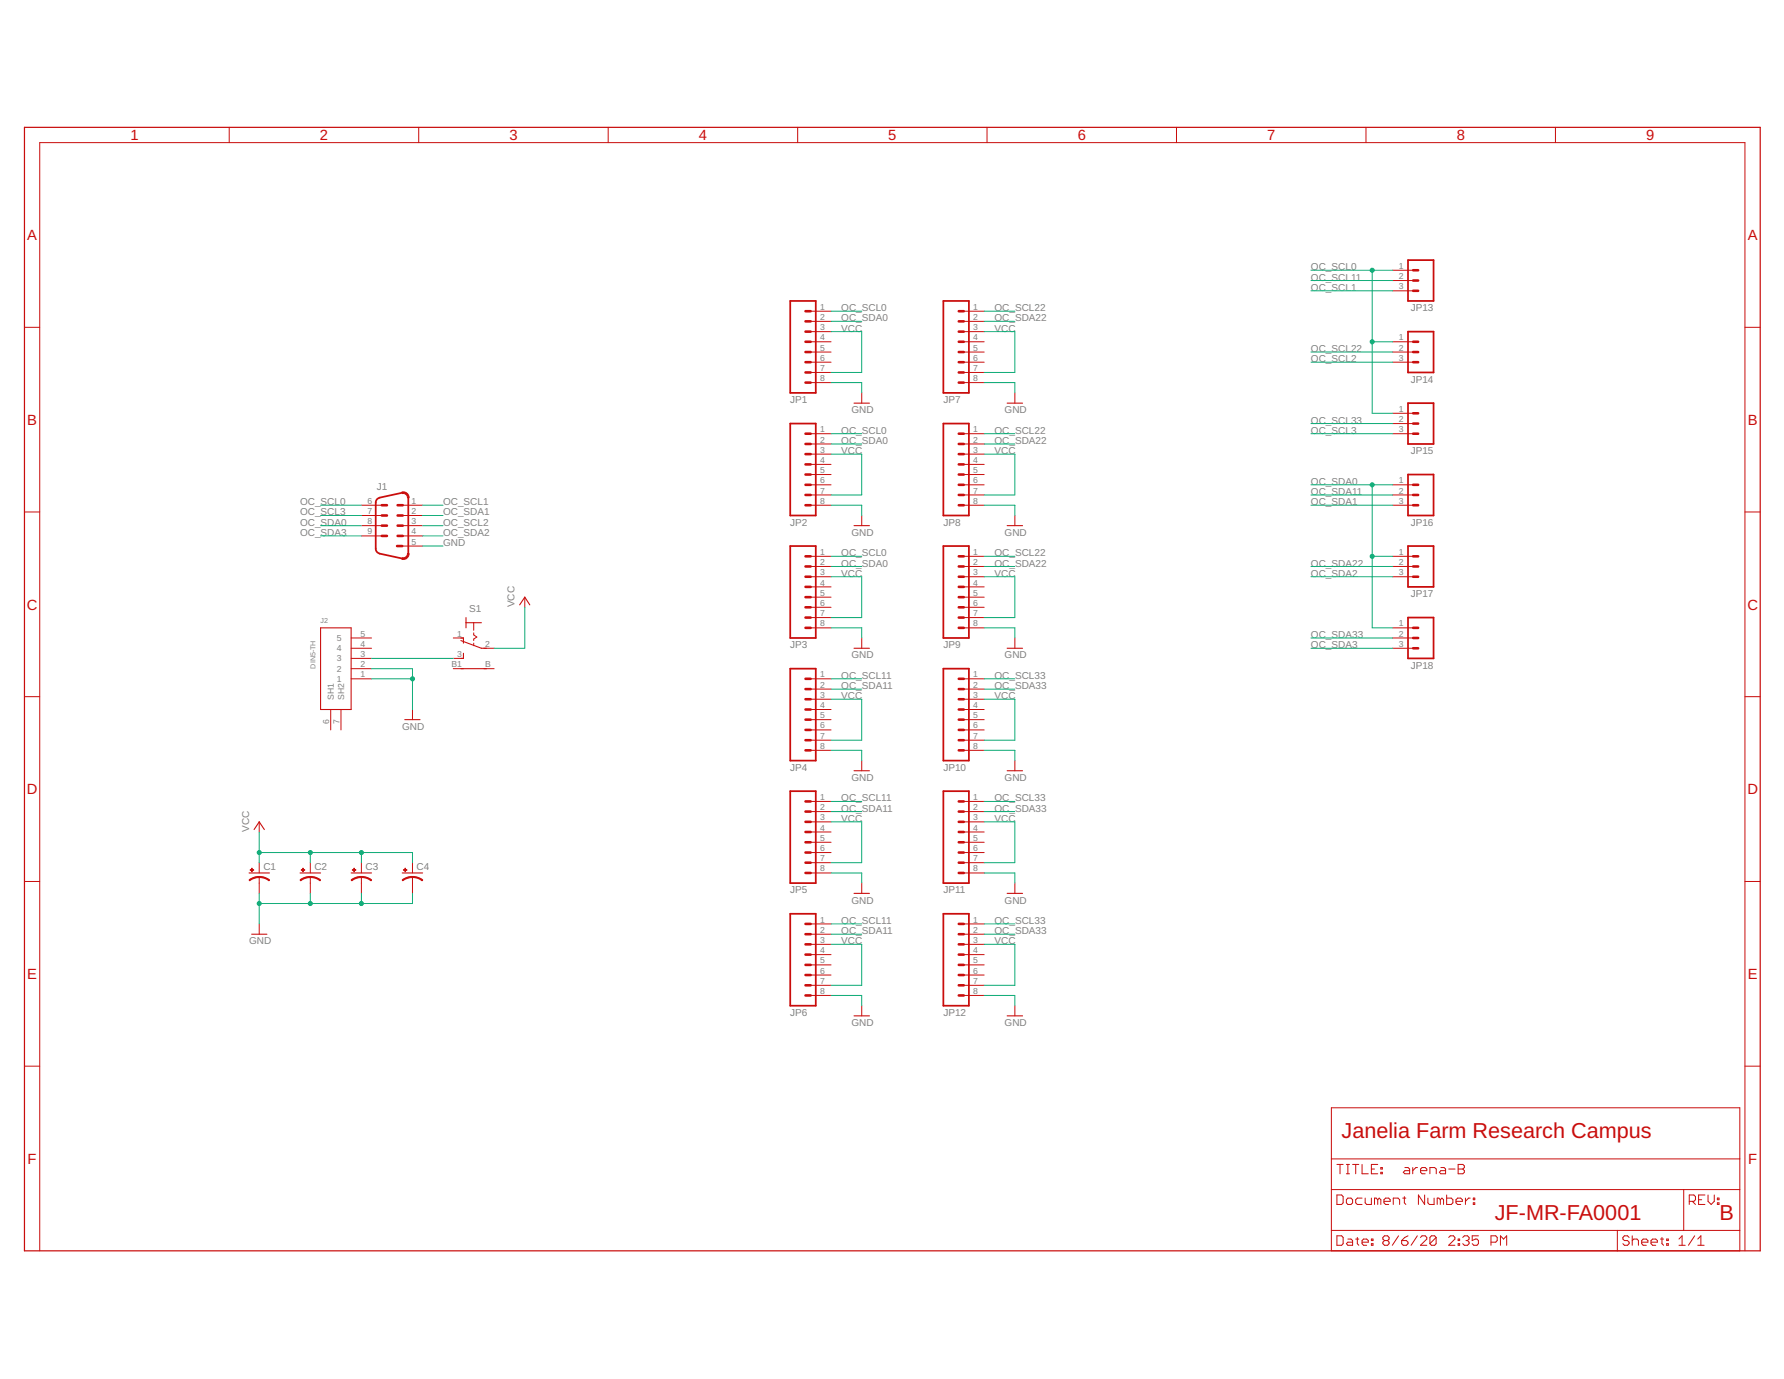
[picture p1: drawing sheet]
<svg xmlns="http://www.w3.org/2000/svg" width="279mm" height="216mm" viewBox="0 0 279 216" stroke-linecap="round" stroke-linejoin="round" font-family="sans-serif">
<path d="M3.8 19.9h271.9v175.9h-271.9z" fill="none" stroke="#c90d0c" stroke-width=".19"/>
<g fill="none" stroke="#c90d0c" stroke-width=".16">
<path d="M35.9 19.9v2.4M65.6 19.9v2.4M95.2 19.9v2.4M124.9 19.9v2.4M154.6 19.9v2.4M184.3 19.9v2.4M213.9 19.9v2.4M243.6 19.9v2.4M3.8 51.2h2.4M127 48.7h3.2M127 50.3h3.2M127 51.9h3.2"/>
<path d="M127 53.5h3.2M127 55.1h3.2M127 56.7h3.2M127 58.3h3.2M127 59.9h3.2M150.9 48.7h3.2M150.9 50.3h3.2M150.9 51.9h3.2M150.9 53.5h3.2M150.9 55.1h3.2M150.9 56.7h3.2M150.9 58.3h3.2"/>
<path d="M150.9 59.9h3.2M218.1 53.5h3.2M218.1 55.1h3.2M218.1 56.7h3.2M218.1 42.3h3.2M218.1 43.9h3.2M218.1 45.5h3.2M273.3 51.2h2.4M56.6 79.1h3.2M63 79.1h3.2M127 67.9h3.2M127 69.5h3.2"/>
<path d="M127 71.1h3.2M127 72.7h3.2M127 74.3h3.2M127 75.9h3.2M127 77.5h3.2M127 79.1h3.2M135 61.5v1.6M150.9 67.9h3.2M150.9 69.5h3.2M150.9 71.1h3.2M150.9 72.7h3.2M150.9 74.3h3.2"/>
<path d="M150.9 75.9h3.2M150.9 77.5h3.2M150.9 79.1h3.2M158.9 61.5v1.6M218.1 67.9h3.2M218.1 75.9h3.2M218.1 77.5h3.2M218.1 79.1h3.2M218.1 64.7h3.2M218.1 66.3h3.2M3.8 80.2h2.4M55 99.9h3.2"/>
<path d="M56.6 80.7h3.2M56.6 82.3h3.2M56.6 83.9h3.2M63 80.7h3.2M63 82.3h3.2M63 83.9h3.2M63 85.5h3.2M71 99.9h1.6M74.2 97.5v1.2M74.2 99.1v.3l.5 .3-.5 .4v.2M82.2 93.5v1.6M127 87.1h3.2"/>
<path d="M127 88.7h3.2M127 90.3h3.2M127 91.9h3.2M127 93.5h3.2M127 95.1h3.2M127 96.7h3.2M127 98.3h3.2M135 80.7v1.6M135 99.9v1.6M150.9 87.1h3.2M150.9 88.7h3.2M150.9 90.3h3.2"/>
<path d="M150.9 91.9h3.2M150.9 93.5h3.2M150.9 95.1h3.2M150.9 96.7h3.2M150.9 98.3h3.2M158.9 80.7v1.6M158.9 99.9v1.6M218.1 87.1h3.2M218.1 88.7h3.2M218.1 90.3h3.2M218.1 98.3h3.2M218.1 99.9h3.2"/>
<path d="M273.3 80.2h2.4M3.8 109.1h2.4M51.8 111.1v3.2M53.4 111.1v3.2M55 106.3h3.2M55 101.5h3.2M55 103.1h3.2M55 104.7h3.2M64.6 111.1v1.6M71 103.1h1.6M71 104.7h1.6M74.2 100.7v.4"/>
<path d="M75.8 101.5h1.6M75.8 104.7h1.6M127 106.3h3.2M127 107.9h3.2M127 109.5h3.2M127 111.1h3.2M127 112.7h3.2M127 114.3h3.2M127 115.9h3.2M127 117.5h3.2M135 119.1v1.6M150.9 106.3h3.2"/>
<path d="M150.9 107.9h3.2M150.9 109.5h3.2M150.9 111.1h3.2M150.9 112.7h3.2M150.9 114.3h3.2M150.9 115.9h3.2M150.9 117.5h3.2M158.9 119.1v1.6M218.1 101.5h3.2M273.3 109.1h2.4M3.8 138h2.4M40.6 128.7v1.6"/>
<path d="M40.6 135.1v1.6M40.6 137.3v2.6M48.6 135.1v1.6M48.6 137.3v2.6M56.6 135.1v1.6M56.6 137.3v2.6M64.6 135.1v1.6M64.6 137.3v2.6M127 125.5h3.2M127 127.1h3.2M127 128.7h3.2M127 130.3h3.2"/>
<path d="M127 131.9h3.2M127 133.5h3.2M127 135.1h3.2M127 136.7h3.2M135 138.3v1.6M150.9 125.5h3.2M150.9 127.1h3.2M150.9 128.7h3.2M150.9 130.3h3.2M150.9 131.9h3.2M150.9 133.5h3.2M150.9 135.1h3.2"/>
<path d="M150.9 136.7h3.2M158.9 138.3v1.6M273.3 138h2.4M40.6 144.7v1.6M127 144.7h3.2M127 146.3h3.2M127 147.8h3.2M127 149.5h3.2M127 151.1h3.2M127 152.7h3.2M127 154.3h3.2M127 155.9h3.2"/>
<path d="M135 157.5v1.5M150.9 144.7h3.2M150.9 146.3h3.2M150.9 147.8h3.2M150.9 149.5h3.2M150.9 151.1h3.2M150.9 152.7h3.2M150.9 154.3h3.2M150.9 155.9h3.2M158.9 157.5v1.5M3.8 166.9h2.4M208.5 173.4h64v22.4h-64z"/>
<path d="M273.3 166.9h2.4M6.2 195.8v-173.5h267.1v173.5M208.5 186.2h64M208.5 192.6h64M208.5 181.4h64M209.4 187.1h.7l.3 .2v1l-.3 .3h-.7zM209.4 193.5h.7l.3 .2v1l-.3 .3h-.7zM209.4 182.3h1M209.9 182.3v1.5M210.9 182.3h.4M210.9 183.8h.4M211.1 194h.5l.2 .2v.8h-.7l-.2-.3 .2-.2h.7"/>
<path d="M211.1 187.6h.5l.2 .2v.5l-.2 .3h-.5l-.2-.3v-.5zM211.1 182.3v1.5M211.8 182.3h1M212.3 194h.5M212.3 182.3v1.5M212.6 193.7v1l.2 .3M213.3 194.5h1v-.3l-.3-.2h-.4l-.3 .2v.5l.3 .3h.4M213.3 182.3v1.5h1M213.3 187.6h-.7l-.3 .2v.5l.3 .3h.7M213.8 187.6v.7l.2 .3h.8v-1M214.8 194.7h.2v.3h-.2zM214.8 194h.2v.2h-.2z"/>
<path d="M214.8 183h.5M215.8 182.3h-1v1.5h1M215.8 187.8l-.3-.2h-.2v1M215.8 187.8l.2-.2 .3 .2v.8M215.8 187.8v.8M216.3 183.5h.2v.3h-.2zM216.3 182.8h.2v.2h-.2zM216.7 188.1h1v-.3l-.2-.2h-.5l-.3 .2v.5l.3 .3h.5M216.8 194.2l-.2 .3v.2l.2 .3h.5l.3-.3v-.2l-.3-.3M216.8 194.2l-.2-.2v-.3l.2-.2h.5l.3 .2v.3l-.3 .2M216.8 194.2h.5M218.2 188.6v-1h.7l.3 .2v.8"/>
<path d="M219 193.5l-.9 1.5M219.5 194.2h.8l.2 .3v.2l-.2 .3h-.5l-.3-.3zM219.7 187.6h.5M219.9 187.3v1l.3 .3M220 182.8h.5l.3 .2v.8h-.8l-.2-.3 .2-.2h.8M220.5 193.5l-.5 .2-.5 .5M221.3 182.8v1M222 193.5l-1 1.5M222 182.8h-.3l-.4 .5M222.5 193.7l.2-.2h.5l.3 .2v.3l-1 1h1M222.5 183.3h1v-.3l-.3-.2h-.5l-.2 .2v.5l.2 .3h.5M223.1 187.1v1.5l-1-1.5v1.5"/>
<path d="M223.6 187.6v.7l.3 .3h.7v-1M223.9 183.8v-1h.8l.2 .2v.8M224.9 193.7v1l-.2 .3h-.5l-.3-.3M224.9 193.7l-.2-.2h-.5l-.3 .2v1M224.9 193.7l-1 1M225.6 187.8l-.3-.2h-.2v1M225.6 187.8v.8M225.6 187.8l.2-.2 .3 .2v.8M225.7 182.8h.5l.2 .2v.8h-.7l-.3-.3 .3-.2h.7M226.6 187.1v1.5h.7l.2-.3v-.5l-.2-.2h-.7M226.9 193.7l.2-.2h.5l.3 .2v.3l-1 1h1M226.9 183h1"/>
<path d="M228 188.1h1v-.3l-.2-.2h-.5l-.3 .2v.5l.3 .3h.5M228.4 194.7h.2v.3h-.2zM228.4 194h.2v.2h-.2zM228.4 182.3h.7l.2 .2v.3l-.2 .2 .2 .3v.2l-.2 .3h-.7zM228.4 183h.7M229.1 193.7l.2-.2h.5l.3 .2v.3l-.3 .2M229.5 187.6v1M229.6 194.2h.2M229.8 194.2l.3 .3v.2l-.3 .3h-.5l-.2-.3M230.3 187.6h-.3l-.5 .5M230.7 188.3h.3v.3h-.3zM230.7 187.6h.3v.2h-.3z"/>
<path d="M231.5 193.5h-.9v.7l.5-.2h.2l.2 .2v.5l-.2 .3h-.5l-.2-.3M233.5 194.5h.8l.2-.3v-.5l-.2-.2h-.8v1.5M235 195v-1.5l.5 .5 .5-.5v1.5M253.3 192.6v3.2M255.1 193.7l-.2-.2h-.5l-.2 .2v.3l.2 .2h.5l.2 .3v.2l-.2 .3h-.5l-.2-.3M255.6 194.2l.3-.2h.5l.2 .2v.8M255.6 193.5v1.5M257.1 194.5h1v-.3l-.3-.2h-.5l-.2 .2v.5l.2 .3h.5M258.6 194.5h1v-.3l-.3-.2h-.5l-.2 .2v.5l.2 .3h.5M260.1 194h.4M260.3 193.7v1l.2 .3M261 194.7h.3v.3h-.3z"/>
<path d="M261 194h.3v.2h-.3zM263 195h.9M263 194l.4-.5v1.5M263.7 186.2v6.4M264.6 188.1h.7l.2-.3v-.5l-.2-.2h-.7v1.5M265 188.1l.5 .5M265.4 193.5l-1 1.5M265.9 195h1M265.9 194l.5-.5v1.5M266 187.8h.5M267 187.1h-1v1.5h1M267.5 187.1v1l.5 .5 .5-.5v-1"/>
<path d="M269 188.3h.2v.3h-.2zM269 187.6h.2v.2h-.2z"/>
</g>
<g fill="none" stroke="#c90d0c" stroke-width=".28">
<path d="M123.8 47.1h4v14.4h-4zM147.7 47.1h4v14.4h-4zM220.5 40.7h4v6.4h-4zM220.5 51.9h4v6.4h-4zM63 77.2l-3.7 .8a.77 .77 0 0 0-.5 .7v7.2a.8 .8 0 0 0 .7 .8l3.5 .7M63.9 77.9v8.8M123.8 66.3h4v14.4h-4zM147.7 66.3h4v14.4h-4zM220.5 74.3h4v6.4h-4zM220.5 63.1h4v6.4h-4zM123.8 85.5h4v14.4h-4zM147.7 85.5h4v14.4h-4z"/>
<path d="M220.5 85.5h4v6.4h-4zM220.5 96.7h4v6.4h-4zM123.8 104.7h4v14.4h-4zM147.7 104.7h4v14.4h-4zM123.8 123.9h4v14.4h-4zM147.7 123.9h4v14.4h-4zM123.8 143.1h4v14.4h-4zM147.7 143.1h4v14.4h-4z"/>
</g>
<g fill="none" stroke="#c90d0c" stroke-width=".4">
<path d="M126.2 51.9h.8M126.2 50.3h.8M126.2 48.7h.8M126.2 55.1h.8M126.2 53.5h.8M126.2 56.7h.8M126.2 58.3h.8M126.2 59.9h.8M150.2 51.9h.7M150.2 50.3h.7M150.2 48.7h.7M150.2 55.1h.7"/>
<path d="M150.2 53.5h.7M150.2 56.7h.7M150.2 58.3h.7M150.2 59.9h.7M221.3 55.1h.8M221.3 53.5h.8M221.3 56.7h.8M221.3 45.5h.8M221.3 43.9h.8M221.3 42.3h.8M59.8 79.1h.8M62.3 79.1h.8"/>
<path d="M126.2 71.1h.8M126.2 69.5h.8M126.2 67.9h.8M126.2 74.3h.8M126.2 72.7h.8M126.2 75.9h.8M126.2 77.5h.8M126.2 79.1h.8M150.2 71.1h.7M150.2 69.5h.7M150.2 67.9h.7M150.2 74.3h.7"/>
<path d="M150.2 72.7h.7M150.2 75.9h.7M150.2 77.5h.7M150.2 79.1h.7M221.3 67.9h.8M221.3 75.9h.8M221.3 77.5h.8M221.3 79.1h.8M221.3 66.3h.8M221.3 64.7h.8M59.8 80.7h.8M59.8 82.3h.8"/>
<path d="M59.8 83.9h.8M62.2 85.5h.8M62.3 80.7h.8M62.3 82.3h.8M62.3 83.9h.8M126.2 90.3h.8M126.2 88.7h.8M126.2 87.1h.8M126.2 93.5h.8M126.2 91.9h.8M126.2 95.1h.8M126.2 96.7h.8"/>
<path d="M126.2 98.3h.8M150.2 90.3h.7M150.2 88.7h.7M150.2 87.1h.7M150.2 93.5h.7M150.2 91.9h.7M150.2 95.1h.7M150.2 96.7h.7M150.2 98.3h.7M221.3 90.3h.8M221.3 88.7h.8M221.3 87.1h.8"/>
<path d="M221.3 98.3h.8M221.3 99.9h.8M126.2 109.5h.8M126.2 107.9h.8M126.2 106.3h.8M126.2 112.7h.8M126.2 111.1h.8M126.2 114.3h.8M126.2 115.9h.8M126.2 117.5h.8M150.2 109.5h.7M150.2 107.9h.7"/>
<path d="M150.2 106.3h.7M150.2 112.7h.7M150.2 111.1h.7M150.2 114.3h.7M150.2 115.9h.7M150.2 117.5h.7M221.3 101.5h.8M126.2 128.7h.8M126.2 127.1h.8M126.2 125.5h.8M126.2 131.9h.8M126.2 130.3h.8"/>
<path d="M126.2 133.5h.8M126.2 135.1h.8M126.2 136.7h.8M150.2 128.7h.7M150.2 127.1h.7M150.2 125.5h.7M150.2 131.9h.7M150.2 130.3h.7M150.2 133.5h.7M150.2 135.1h.7M150.2 136.7h.7M126.2 147.8h.8"/>
<path d="M126.2 146.3h.8M126.2 144.7h.8M126.2 151.1h.8M126.2 149.5h.8M126.2 152.7h.8M126.2 154.3h.8M126.2 155.9h.8M150.2 147.8h.7M150.2 146.3h.7M150.2 144.7h.7M150.2 151.1h.7M150.2 149.5h.7"/>
<path d="M150.2 152.7h.7M150.2 154.3h.7M150.2 155.9h.7"/>
</g>
<g fill="#c90d0c" stroke="#c90d0c" stroke-width=".16">
<path d="M63 87.3a.66 .66 0 0 0 .8-.6h.3a.91 .91 0 0 1-1.2 .9z" fill-rule="evenodd"/>
<path d="M62.9 77a.91 .91 0 0 1 1.2 .9h-.3a.66 .66 0 0 0-.8-.6z" fill-rule="evenodd"/>
<path d="M40.6 137.2l1.1 .2 .5 .4-.1 .1a2.33 2.33 0 0 0-1.5-.5z" fill-rule="evenodd"/>
<path d="M39 137.8l1-.5 .6-.1v.2a2.48 2.48 0 0 0-1.5 .5z" fill-rule="evenodd"/>
<path d="M48.6 137.2l1.1 .2 .5 .4-.1 .1a2.33 2.33 0 0 0-1.5-.5z" fill-rule="evenodd"/>
<path d="M47 137.8l1-.5 .6-.1v.2a2.36 2.36 0 0 0-1.5 .5z" fill-rule="evenodd"/>
<path d="M56.6 137.2l1.1 .2 .5 .4-.1 .1a2.23 2.23 0 0 0-1.5-.5z" fill-rule="evenodd"/>
<path d="M55 137.8l.9-.5 .7-.1v.2a2.36 2.36 0 0 0-1.5 .5z" fill-rule="evenodd"/>
<path d="M64.6 137.2l1.1 .2 .5 .4-.1 .1a2.33 2.33 0 0 0-1.5-.5z" fill-rule="evenodd"/>
<path d="M63 137.8l.9-.5 .7-.1v.2a2.48 2.48 0 0 0-1.5 .5z" fill-rule="evenodd"/>
</g>
<g fill="none" stroke="#c90d0c" stroke-width=".17">
<path d="M133.8 63.1h2.4M157.7 63.1h2.4M50.2 98.3h4.8v12.8h-4.8zM72.2 99.9h.4v.8M73 96.7v1.6M73 97.5h2.4M81.4 94.7l.8-1.2 .8 1.2M133.8 82.3h2.4M157.7 82.3h2.4M63.4 112.7h2.4M72.2 100.3l3.2 1.2h.8M72.2 104.7h4"/>
<path d="M72.6 102.3v.8h-.4M133.8 101.5h2.4M157.7 101.5h2.4M39 136.7h3.2M39.8 129.9l.8-1.2 .8 1.2M47 136.7h3.2M55 136.7h3.2M63 136.7h3.2M133.8 120.7h2.4M133.8 139.9h2.4M157.7 120.7h2.4M157.7 139.9h2.4"/>
<path d="M39.4 146.3h2.4M133.8 159h2.4M157.7 159h2.4"/>
</g>
<g fill="#c90d0c" stroke="#c90d0c" stroke-width=".16">
<path d="M39.2 136.2h.5h-.5z"/>
<path d="M39.4 135.9h.1v.6h-.1z"/>
<path d="M47.2 136.2h.5h-.5z"/>
<path d="M47.4 135.9h.1v.6h-.1z"/>
<path d="M55.2 136.2h.5h-.5z"/>
<path d="M55.4 135.9h.1v.6h-.1z"/>
<path d="M63.2 136.2h.5h-.5z"/>
<path d="M63.4 135.9h.1v.6h-.1z"/>
</g>
<g fill="none" stroke="#0dab76" stroke-width=".16">
<path d="M130.2 59.9h4.8v1.6M130.2 51.9h4.8v6.4h-4.8M130.2 48.7h4.8M130.2 50.3h4.8M154.1 59.9h4.8v1.6M154.1 51.9h4.8v6.4h-4.8M154.1 48.7h4.8M154.1 50.3h4.8M205.3 43.9h12.8M205.3 55.1h12.8M205.3 42.3h12.8M205.3 45.5h12.8"/>
<path d="M205.3 56.7h12.8M214.9 42.3v22.4h3.2M214.9 53.5h3.2M50.2 79.1h6.4M66.2 79.1h3.2M130.2 71.1h4.8v6.4h-4.8M130.2 79.1h4.8v1.6M130.2 67.9h4.8M130.2 69.5h4.8M154.1 71.1h4.8v6.4h-4.8M154.1 79.1h4.8v1.6M154.1 67.9h4.8"/>
<path d="M154.1 69.5h4.8M205.3 79.1h12.8M205.3 77.5h12.8M205.3 67.9h12.8M205.3 66.3h12.8M205.3 75.9h12.8M214.9 75.9v22.4h3.2M50.2 82.3h6.4M50.2 80.7h6.4M50.2 83.9h6.4M66.2 85.5h3.2M66.2 82.3h3.2"/>
<path d="M66.2 80.7h3.2M66.2 83.9h3.2M82.2 95.1v6.4h-4.8M130.2 90.3h4.8v6.4h-4.8M130.2 98.3h4.8v1.6M130.2 87.1h4.8M130.2 88.7h4.8M154.1 90.3h4.8v6.4h-4.8M154.1 98.3h4.8v1.6M154.1 87.1h4.8M154.1 88.7h4.8M205.3 90.3h12.8"/>
<path d="M205.3 88.7h12.8M205.3 99.9h12.8M214.9 87.1h3.2M58.2 104.7h6.4v6.4M58.2 106.3h6.4M58.2 103.1h12.8M130.2 109.5h4.8v6.4h-4.8M130.2 117.5h4.8v1.6M130.2 106.3h4.8M130.2 107.9h4.8M154.1 109.5h4.8v6.4h-4.8M154.1 117.5h4.8v1.6"/>
<path d="M154.1 106.3h4.8M154.1 107.9h4.8M205.3 101.5h12.8M40.6 133.5h24v1.6M40.6 130.3v4.8M40.6 139.9v4.8M48.6 133.5v1.6M48.6 139.9v1.6M56.6 133.5v1.6M56.6 139.9v1.6M64.6 139.9v1.6h-24M130.2 128.7h4.8v6.4h-4.8"/>
<path d="M130.2 136.7h4.8v1.6M130.2 125.5h4.8M130.2 127.1h4.8M154.1 128.7h4.8v6.4h-4.8M154.1 136.7h4.8v1.6M154.1 125.5h4.8M154.1 127.1h4.8M130.2 147.8h4.8v6.5h-4.8M130.2 155.9h4.8v1.6M130.2 144.7h4.8M130.2 146.3h4.8M154.1 147.8h4.8v6.5h-4.8"/>
<path d="M154.1 155.9h4.8v1.6M154.1 144.7h4.8M154.1 146.3h4.8"/>
</g>
<g fill="#0dab76" stroke="#0dab76" stroke-width=".16">
<circle cx="64.6" cy="106.3" r=".32"/>
<circle cx="48.6" cy="141.5" r=".32"/>
<circle cx="56.6" cy="141.5" r=".32"/>
<circle cx="40.6" cy="141.5" r=".32"/>
<circle cx="40.6" cy="133.5" r=".32"/>
<circle cx="48.6" cy="133.5" r=".32"/>
<circle cx="56.6" cy="133.5" r=".32"/>
<circle cx="214.9" cy="53.5" r=".32"/>
<circle cx="214.9" cy="42.3" r=".32"/>
<circle cx="214.9" cy="87.1" r=".32"/>
<circle cx="214.9" cy="75.9" r=".32"/>
</g>
<g font-size="3.4" fill="#c90d0c">
<text x="210.1" y="178.2">Janelia Farm Research Campus</text>
<text x="234.1" y="191">JF-MR-FA0001</text>
<text x="269.3" y="191">B</text>
</g>
<g font-size="2.3" fill="#c90d0c">
<text x="20.4" y="22">1</text>
<text x="50.1" y="22">2</text>
<text x="79.8" y="22">3</text>
<text x="109.4" y="22">4</text>
<text x="139.1" y="22">5</text>
<text x="168.8" y="22">6</text>
<text x="198.5" y="22">7</text>
<text x="228.1" y="22">8</text>
<text x="257.8" y="22">9</text>
<text x="4.3" y="37.6">A</text>
<text x="273.7" y="37.6">A</text>
<text x="4.3" y="66.5">B</text>
<text x="273.7" y="66.5">B</text>
<text x="4.2" y="95.4">C</text>
<text x="273.7" y="95.4">C</text>
<text x="4.2" y="124.4">D</text>
<text x="273.7" y="124.4">D</text>
<text x="4.3" y="153.3">E</text>
<text x="273.7" y="153.3">E</text>
<text x="4.3" y="182.2">F</text>
<text x="273.8" y="182.2">F</text>
</g>
<g font-size="1.6" fill="#808080">
<text x="205.3" y="43.9">OC_SCL11</text>
<text x="205.3" y="42.3">OC_SCL0</text>
<text x="205.3" y="45.5">OC_SCL1</text>
<text x="131.8" y="51.9">VCC</text>
<text x="131.8" y="48.7">OC_SCL0</text>
<text x="131.8" y="50.3">OC_SDA0</text>
<text x="155.7" y="51.9">VCC</text>
<text x="155.7" y="48.7">OC_SCL22</text>
<text x="155.7" y="50.3">OC_SDA22</text>
<text x="220.9" y="48.7">JP13</text>
<text x="205.3" y="55.1">OC_SCL22</text>
<text x="205.3" y="56.7">OC_SCL2</text>
<text x="220.9" y="59.9">JP14</text>
<text x="123.8" y="63.1">JP1</text>
<text x="133.4" y="64.7">GND</text>
<text x="147.7" y="63.1">JP7</text>
<text x="157.3" y="64.7">GND</text>
<text x="131.8" y="71.1">VCC</text>
<text x="131.8" y="67.9">OC_SCL0</text>
<text x="131.8" y="69.5">OC_SDA0</text>
<text x="155.7" y="71.1">VCC</text>
<text x="155.7" y="67.9">OC_SCL22</text>
<text x="155.7" y="69.5">OC_SDA22</text>
<text x="205.3" y="66.3">OC_SCL33</text>
<text x="205.3" y="67.9">OC_SCL3</text>
<text x="220.9" y="71.1">JP15</text>
<text x="59" y="76.7">J1</text>
<text x="205.3" y="77.5">OC_SDA11</text>
<text x="205.3" y="75.9">OC_SDA0</text>
<text x="47" y="79.1">OC_SCL0</text>
<text x="47" y="82.3">OC_SDA0</text>
<text x="47" y="80.7">OC_SCL3</text>
<text x="47" y="83.9">OC_SDA3</text>
<text x="69.4" y="79.1">OC_SCL1</text>
<text x="69.4" y="80.7">OC_SDA1</text>
<text x="69.4" y="82.3">OC_SCL2</text>
<text x="69.4" y="83.9">OC_SDA2</text>
<text x="123.8" y="82.3">JP2</text>
<text x="133.4" y="83.9">GND</text>
<text x="147.7" y="82.3">JP8</text>
<text x="157.3" y="83.9">GND</text>
<text x="205.3" y="79.1">OC_SDA1</text>
<text x="220.9" y="82.3">JP16</text>
<text x="69.4" y="85.5">GND</text>
<text x="131.8" y="87.1">OC_SCL0</text>
<text x="131.8" y="88.7">OC_SDA0</text>
<text x="155.7" y="87.1">OC_SCL22</text>
<text x="155.7" y="88.7">OC_SDA22</text>
<text x="205.3" y="88.7">OC_SDA22</text>
<text x="73.5" y="95.9">S1</text>
<text x="80.6" y="95.1" transform="rotate(-90 80.6 95.1)">VCC</text>
<text x="131.8" y="90.3">VCC</text>
<text x="155.7" y="90.3">VCC</text>
<text x="205.3" y="90.3">OC_SDA2</text>
<text x="220.9" y="93.5">JP17</text>
<text x="123.8" y="101.5">JP3</text>
<text x="147.7" y="101.5">JP9</text>
<text x="205.3" y="99.9">OC_SDA33</text>
<text x="205.3" y="101.5">OC_SDA3</text>
<text x="131.8" y="106.3">OC_SCL11</text>
<text x="131.8" y="107.9">OC_SDA11</text>
<text x="133.4" y="103.1">GND</text>
<text x="155.7" y="106.3">OC_SCL33</text>
<text x="155.7" y="107.9">OC_SDA33</text>
<text x="157.3" y="103.1">GND</text>
<text x="220.9" y="104.7">JP18</text>
<text x="131.8" y="109.5">VCC</text>
<text x="155.7" y="109.5">VCC</text>
<text x="63" y="114.3">GND</text>
<text x="123.8" y="120.7">JP4</text>
<text x="131.8" y="125.5">OC_SCL11</text>
<text x="133.4" y="122.3">GND</text>
<text x="147.7" y="120.7">JP10</text>
<text x="155.7" y="125.5">OC_SCL33</text>
<text x="157.3" y="122.3">GND</text>
<text x="39" y="130.3" transform="rotate(-90 39 130.3)">VCC</text>
<text x="131.8" y="128.7">VCC</text>
<text x="131.8" y="127.1">OC_SDA11</text>
<text x="155.7" y="128.7">VCC</text>
<text x="155.7" y="127.1">OC_SDA33</text>
<text x="41.2" y="136.3">C1</text>
<text x="49.2" y="136.3">C2</text>
<text x="57.2" y="136.3">C3</text>
<text x="65.2" y="136.3">C4</text>
<text x="123.8" y="139.9">JP5</text>
<text x="133.4" y="141.5">GND</text>
<text x="147.7" y="139.9">JP11</text>
<text x="157.3" y="141.5">GND</text>
<text x="39" y="147.9">GND</text>
<text x="131.8" y="147.9">VCC</text>
<text x="131.8" y="144.7">OC_SCL11</text>
<text x="131.8" y="146.3">OC_SDA11</text>
<text x="155.7" y="147.9">VCC</text>
<text x="155.7" y="144.7">OC_SCL33</text>
<text x="155.7" y="146.3">OC_SDA33</text>
<text x="123.8" y="159.1">JP6</text>
<text x="133.4" y="160.7">GND</text>
<text x="147.7" y="159.1">JP12</text>
<text x="157.3" y="160.7">GND</text>
</g>
<g font-size="1.4" fill="#808080">
<text x="219.1" y="42.1">1</text>
<text x="219.1" y="43.7">2</text>
<text x="219.1" y="45.3">3</text>
<text x="128.4" y="48.5">1</text>
<text x="128.4" y="50.1">2</text>
<text x="128.4" y="51.7">3</text>
<text x="128.4" y="53.3">4</text>
<text x="152.4" y="48.5">1</text>
<text x="152.4" y="50.1">2</text>
<text x="152.4" y="51.7">3</text>
<text x="152.4" y="53.3">4</text>
<text x="219.1" y="53.3">1</text>
<text x="128.4" y="54.9">5</text>
<text x="128.4" y="56.5">6</text>
<text x="128.4" y="58.1">7</text>
<text x="128.4" y="59.7">8</text>
<text x="152.4" y="54.9">5</text>
<text x="152.4" y="56.5">6</text>
<text x="152.4" y="58.1">7</text>
<text x="152.4" y="59.7">8</text>
<text x="219.1" y="54.9">2</text>
<text x="219.1" y="56.5">3</text>
<text x="219.1" y="64.5">1</text>
<text x="128.4" y="67.7">1</text>
<text x="128.4" y="69.3">2</text>
<text x="128.4" y="70.9">3</text>
<text x="152.4" y="67.7">1</text>
<text x="152.4" y="69.3">2</text>
<text x="152.4" y="70.9">3</text>
<text x="219.1" y="66.1">2</text>
<text x="219.1" y="67.7">3</text>
<text x="128.4" y="72.5">4</text>
<text x="128.4" y="74.1">5</text>
<text x="128.4" y="75.7">6</text>
<text x="128.4" y="77.3">7</text>
<text x="152.4" y="72.5">4</text>
<text x="152.4" y="74.1">5</text>
<text x="152.4" y="75.7">6</text>
<text x="152.4" y="77.3">7</text>
<text x="219.1" y="75.7">1</text>
<text x="219.1" y="77.3">2</text>
<text x="57.6" y="78.9">6</text>
<text x="57.6" y="80.5">7</text>
<text x="57.6" y="82.1">8</text>
<text x="57.6" y="83.7">9</text>
<text x="64.5" y="78.9">1</text>
<text x="64.5" y="80.5">2</text>
<text x="64.5" y="82.1">3</text>
<text x="64.5" y="83.7">4</text>
<text x="128.4" y="78.9">8</text>
<text x="152.4" y="78.9">8</text>
<text x="219.1" y="78.9">3</text>
<text x="64.5" y="85.3">5</text>
<text x="128.4" y="86.9">1</text>
<text x="128.4" y="88.5">2</text>
<text x="152.4" y="86.9">1</text>
<text x="152.4" y="88.5">2</text>
<text x="219.1" y="86.9">1</text>
<text x="219.1" y="88.5">2</text>
<text x="128.4" y="90.1">3</text>
<text x="128.4" y="91.7">4</text>
<text x="128.4" y="93.3">5</text>
<text x="128.4" y="94.9">6</text>
<text x="152.4" y="90.1">3</text>
<text x="152.4" y="91.7">4</text>
<text x="152.4" y="93.3">5</text>
<text x="152.4" y="94.9">6</text>
<text x="219.1" y="90.1">3</text>
<text x="52.8" y="100.4">5</text>
<text x="52.8" y="102">4</text>
<text x="56.5" y="99.7">5</text>
<text x="56.5" y="101.3">4</text>
<text x="71.6" y="99.7">1</text>
<text x="76" y="101.3">2</text>
<text x="128.4" y="96.5">7</text>
<text x="128.4" y="98.1">8</text>
<text x="152.4" y="96.5">7</text>
<text x="152.4" y="98.1">8</text>
<text x="219.1" y="98.1">1</text>
<text x="219.1" y="99.7">2</text>
<text x="219.1" y="101.3">3</text>
<text x="52.8" y="103.6">3</text>
<text x="52.8" y="105.2">2</text>
<text x="52.8" y="106.8">1</text>
<text x="56.5" y="102.9">3</text>
<text x="56.5" y="104.5">2</text>
<text x="56.5" y="106.1">1</text>
<text x="70.7" y="104.5">B1</text>
<text x="71.6" y="102.9">3</text>
<text x="76" y="104.5">B</text>
<text x="128.4" y="106.1">1</text>
<text x="128.4" y="107.7">2</text>
<text x="152.4" y="106.1">1</text>
<text x="152.4" y="107.7">2</text>
<text x="51.6" y="113.3" transform="rotate(-90 51.6 113.3)">6</text>
<text x="52.3" y="109.6" transform="rotate(-90 52.3 109.6)">SH1</text>
<text x="53.2" y="113.3" transform="rotate(-90 53.2 113.3)">7</text>
<text x="53.9" y="109.6" transform="rotate(-90 53.9 109.6)">SH2</text>
<text x="128.4" y="109.3">3</text>
<text x="128.4" y="110.9">4</text>
<text x="128.4" y="112.5">5</text>
<text x="152.4" y="109.3">3</text>
<text x="152.4" y="110.9">4</text>
<text x="152.4" y="112.5">5</text>
<text x="128.4" y="114.1">6</text>
<text x="128.4" y="115.7">7</text>
<text x="128.4" y="117.3">8</text>
<text x="152.4" y="114.1">6</text>
<text x="152.4" y="115.7">7</text>
<text x="152.4" y="117.3">8</text>
<text x="128.4" y="125.2">1</text>
<text x="152.4" y="125.2">1</text>
<text x="128.4" y="126.8">2</text>
<text x="128.4" y="128.4">3</text>
<text x="128.4" y="130">4</text>
<text x="128.4" y="131.6">5</text>
<text x="152.4" y="126.8">2</text>
<text x="152.4" y="128.4">3</text>
<text x="152.4" y="130">4</text>
<text x="152.4" y="131.6">5</text>
<text x="128.4" y="133.2">6</text>
<text x="128.4" y="134.8">7</text>
<text x="128.4" y="136.4">8</text>
<text x="152.4" y="133.2">6</text>
<text x="152.4" y="134.8">7</text>
<text x="152.4" y="136.4">8</text>
<text x="128.4" y="144.4">1</text>
<text x="128.4" y="146">2</text>
<text x="128.4" y="147.6">3</text>
<text x="128.4" y="149.2">4</text>
<text x="152.4" y="144.4">1</text>
<text x="152.4" y="146">2</text>
<text x="152.4" y="147.6">3</text>
<text x="152.4" y="149.2">4</text>
<text x="128.4" y="150.8">5</text>
<text x="128.4" y="152.4">6</text>
<text x="128.4" y="154">7</text>
<text x="128.4" y="155.6">8</text>
<text x="152.4" y="150.8">5</text>
<text x="152.4" y="152.4">6</text>
<text x="152.4" y="154">7</text>
<text x="152.4" y="155.6">8</text>
</g>
<g font-size="1.1" fill="#808080">
<text x="50.2" y="97.5">J2</text>
<text x="49.4" y="104.7" transform="rotate(-90 49.4 104.7)">DIN5-TH</text>
</g>
</svg>
